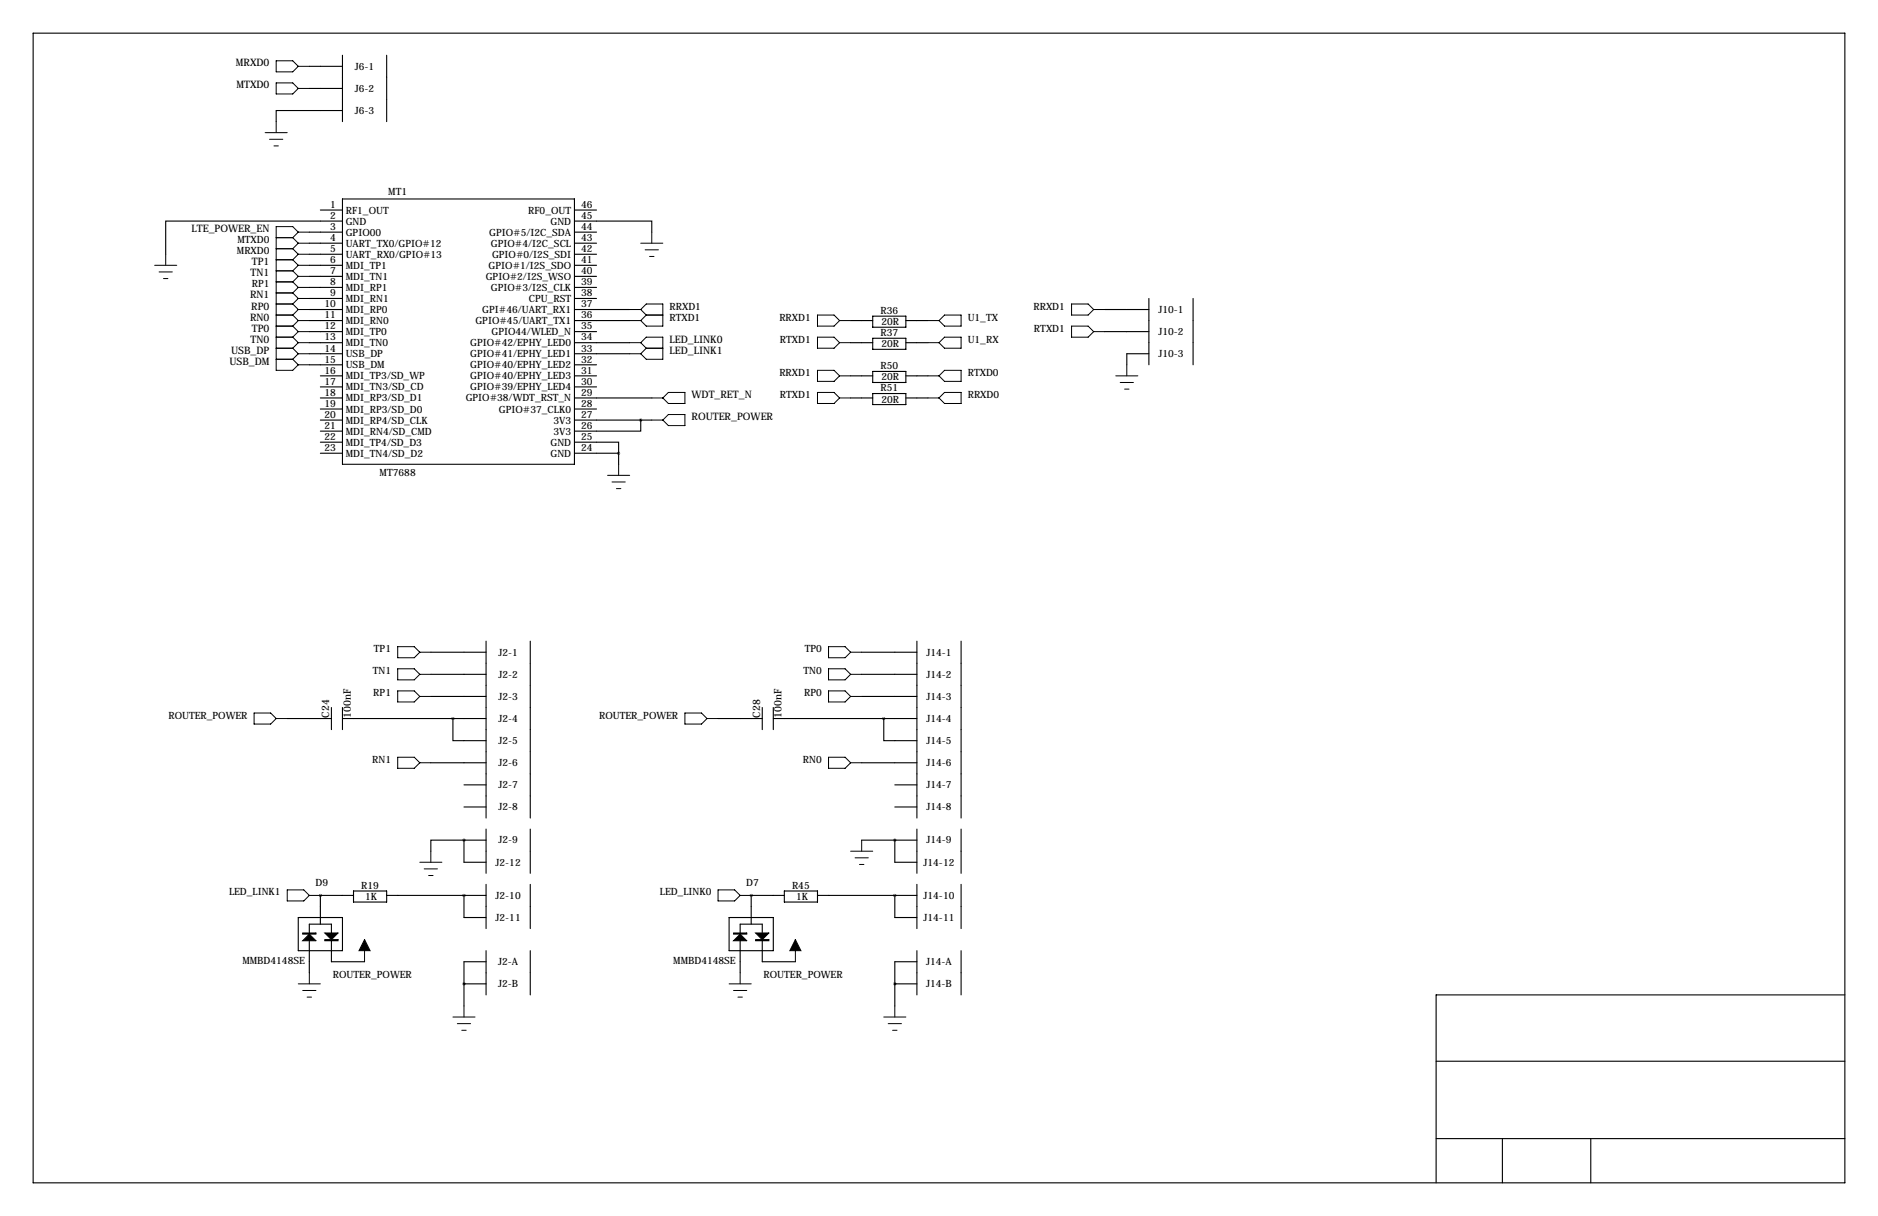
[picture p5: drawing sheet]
<svg xmlns="http://www.w3.org/2000/svg" width="432mm" height="279mm" viewBox="0 0 432 279" stroke-linecap="round" stroke-linejoin="round" font-family="sans-serif">
<g fill="none" stroke="#000" stroke-width=".25">
<path d="M7.6 7.6h416.6v264.2h-416.6zM71.1 15.2h7.6M78.7 12.7v15.2M88.9 12.7v15.2M71.1 20.3h7.6M78.7 25.4h-15.2v2.5M71.1 53.3h7.6M71.1 55.9h7.6M71.1 58.4h7.6M73.7 48.3h5M78.7 50.8h-40.6v7.6M78.7 45.7h53.4v61h-53.4z"/>
<path d="M132.1 50.8h17.8v2.5M132.1 48.3h5.1M132.1 53.3h5.1M132.1 55.9h5.1M132.1 58.4h5.1M71.1 61h7.6M71.1 63.5h7.6M71.1 66h7.6M71.1 68.6h7.6M71.1 71.1h7.6M71.1 73.7h7.6M71.1 76.2h7.6"/>
<path d="M71.1 78.7h7.6M132.1 61h5.1M132.1 63.5h5.1M132.1 66h5.1M132.1 68.6h5.1M132.1 71.1h12.7M132.1 73.7h12.7M132.1 76.2h5.1M132.1 78.7h12.7M195.6 73.7h5.1M195.6 78.7h5.1M200.7 72.6h7.6v2.6h-7.6z"/>
<path d="M200.7 77.7h7.6v2.6h-7.6zM208.3 73.7h5.1M208.3 78.7h5.1M254 71.1h10.2M254 76.2h10.2M264.2 68.6v15.2M274.3 68.6v15.2M71.1 81.3h7.6M71.1 83.8h7.6M73.7 86.4h5M73.7 88.9h5M73.7 91.4h5"/>
<path d="M73.7 94h5M73.7 96.5h5M73.7 99.1h5M132.1 81.3h12.7M132.1 83.8h5.1M132.1 86.4h5.1M132.1 88.9h5.1M132.1 91.4h17.8M132.1 94h5.1M132.1 96.5h17.8M147.3 96.5v2.6h-15.2M195.6 86.4h5.1"/>
<path d="M195.6 91.4h5.1M200.7 85.3h7.6v2.6h-7.6zM200.7 90.4h7.6v2.6h-7.6zM208.3 86.4h5.1M208.3 91.4h5.1M264.2 81.3h-5.1v2.5M73.7 101.6h5M73.7 104.1h5M132.1 101.6h10.1v2.5M132.1 104.1h10.1M142.2 104.1v2.6M99.1 149.9h12.7"/>
<path d="M99.1 154.9h12.7M111.8 147.3v40.7M121.9 147.3v40.7M198.1 149.9h12.7M198.1 154.9h12.7M210.8 147.3v40.7M221 147.3v40.7M66 165.1h10.2M76.2 162.6v5M78.7 162.6v5M78.7 165.1h33.1M99.1 160h12.7"/>
<path d="M99.1 175.3h12.7M104.1 165.1v5.1h7.7M165.1 165.1h10.2M175.3 162.6v5M177.8 165.1h33M177.8 162.6v5M198.1 160h12.7M198.1 175.3h12.7M203.2 165.1v5.1h7.6M106.7 193h-7.6v2.6M106.7 193h.1M106.7 180.3h5.1"/>
<path d="M106.7 185.4h5.1M106.7 193h5.1M106.7 193v5.1h5.1M111.8 190.5v10.2M121.9 190.5v10.2M198.1 193h12.7M205.7 193h.1M205.7 180.3h5.1M205.7 185.4h5.1M205.7 193v5.1h5.1M210.8 190.5v10.2M221 190.5v10.2"/>
<path d="M68.6 210.8h10.1v7.6h-10.1zM73.7 205.7h.1M73.7 205.7h7.6M73.7 205.7v6.6M81.3 204.7h7.6v2.6h-7.6zM88.9 205.7h22.9M106.7 205.7h.1M106.7 205.7v5.1h5.1M111.8 203.2v10.2M111.8 218.4v10.2M121.9 203.2v10.2M121.9 218.4v10.2"/>
<path d="M167.6 210.8h10.2v7.6h-10.2zM172.7 205.7h.1M172.7 205.7h7.6M172.7 205.7v6.6M180.3 204.7h7.7v2.6h-7.7zM188 205.7h22.8M205.7 205.7h.1M205.7 205.7v5.1h5.1M210.8 203.2v10.2M210.8 218.4v10.2M221 203.2v10.2M221 218.4v10.2"/>
<path d="M83.8 221h-7.6v-8.7h-5.1v11.2M106.7 226.1h.1M106.7 226.1h5.1M111.8 221h-5.1v10.1M182.9 221h-7.6v-8.7h-5.1v11.2M205.7 226.1h.1M205.7 226.1h5.1M210.8 221h-5.1v10.1M424.2 228.6h-94v43.2M330.2 243.8h94M330.2 261.6h94M345.4 261.6v10.2"/>
<path d="M365.8 261.6v10.2"/>
</g>
<path d="M69.6 214.4h3v.2h-3zM71.1 214.6l1.5 1.6h-3zM74.7 214.4h3l-1.5 1.5zM74.7 215.9h3v.3h-3zM83.8 215.9l1.3 2.5h-2.6zM168.7 214.4h3v.2h-3zM170.2 214.6l1.5 1.6h-3zM173.7 214.4h3.1l-1.5 1.5zM173.7 215.9h3.1v.3h-3.1zM182.9 215.9l1.2 2.5h-2.5z" fill="#000" stroke="#000" stroke-width=".23"/>
<g fill="none" stroke="#000" stroke-width=".23">
<path d="M63.5 14h3.8l1.3 1.2-1.3 1.3h-3.8zM63.5 19.1h3.8l1.3 1.2-1.3 1.3h-3.8zM68.6 15.2h2.5M61 30.5h5M62 32h3M63 33.5h1M63.5 27.9v2.6M68.6 20.3h2.5M38.1 58.4v2.6M63.5 59.7h3.8M63.5 54.6h3.8M63.5 57.2h3.8"/>
<path d="M67.3 59.7l1.3 1.3M67.3 54.6l1.3 1.3M67.3 57.2l1.3 1.2M68.6 53.3l-1.3-1.2h-3.8v33h3.8l1.3-1.3M68.6 55.9h2.5M68.6 53.3h2.5M68.6 53.3l-1.3 1.3M68.6 55.9l-1.3 1.3M68.6 58.4h2.5M68.6 58.4l-1.3 1.3M147.3 55.9h5.1M148.3 57.4h3.1"/>
<path d="M149.4 58.9h1M149.9 53.3v2.6M35.6 61h5M36.6 62.5h3M37.6 64h1M63.5 74.9h3.8M63.5 72.4h3.8M63.5 77.5h3.8M63.5 69.8h3.8M63.5 62.2h3.8M63.5 67.3h3.8M63.5 64.8h3.8"/>
<path d="M67.3 64.8l1.3 1.2M67.3 67.3l1.3 1.3M67.3 69.8l1.3 1.3M67.3 72.4l1.3 1.3M67.3 74.9l1.3 1.3M67.3 77.5l1.3 1.2M67.3 62.2l1.3 1.3M68.6 73.7h2.5M68.6 78.7h2.5M68.6 71.1h2.5M68.6 61h2.5M68.6 61l-1.3 1.2"/>
<path d="M68.6 66h2.5M68.6 66l-1.3 1.3M68.6 68.6h2.5M68.6 68.6l-1.3 1.2M68.6 71.1l-1.3 1.3M68.6 73.7l-1.3 1.2M68.6 76.2h2.5M68.6 76.2l-1.3 1.3M68.6 78.7l-1.3 1.3M68.6 63.5h2.5M68.6 63.5l-1.3 1.3M144.8 73.7h2.5"/>
<path d="M144.8 78.7h2.5M144.8 71.1h2.5M147.3 71.1l1.3-1.3h3.8v5.1h-3.8l-1.3-1.2M147.3 78.7l1.3-1.2h3.8v5h-3.8l-1.3-1.2M147.3 71.1l1.3 1.3M147.3 78.7l1.3 1.3M148.6 72.4h3.8M148.6 72.4l-1.3 1.3M188 72.4h3.8l1.2 1.3-1.2 1.2h-3.8zM188 77.5h3.8l1.2 1.2-1.2 1.3h-3.8zM193 73.7h2.6M193 78.7h2.6"/>
<path d="M213.4 73.7h2.5M213.4 78.7h2.5M217.2 72.4h3.8v2.5h-3.8l-1.3-1.2zM217.2 77.5h3.8v2.5h-3.8l-1.3-1.3zM246.4 74.9h3.8l1.3 1.3-1.3 1.3h-3.8zM246.4 69.8h3.8l1.3 1.3-1.3 1.3h-3.8zM251.5 71.1h2.5M251.5 76.2h2.5M63.5 80h3.8M63.5 82.5h3.8M67.3 80l1.3 1.3M67.3 82.5l1.3 1.3"/>
<path d="M68.6 81.3h2.5M68.6 81.3l-1.3 1.2M68.6 83.8h2.5M144.8 81.3h2.5M148.6 80h3.8M148.6 80l-1.3 1.3M149.9 91.4h2.5M149.9 96.5h2.5M152.4 96.5l1.3-1.3h3.8v2.6h-3.8zM153.7 90.2h3.8v2.5h-3.8l-1.3-1.3zM188 85.1h3.8l1.2 1.3-1.2 1.2h-3.8zM188 90.2h3.8l1.2 1.2-1.2 1.3h-3.8z"/>
<path d="M193 91.4h2.6M193 86.4h2.6M213.4 91.4h2.5M213.4 86.4h2.5M215.9 86.4l1.3-1.3h3.8v2.5h-3.8zM217.2 90.2h3.8v2.5h-3.8l-1.3-1.3zM256.5 86.4h5.1M257.6 87.9h3M258.6 89.4h1M259.1 83.8v2.6M139.7 109.2h5.1M140.7 110.7h3.1"/>
<path d="M141.7 112.3h1M142.2 106.7v2.5M91.4 148.6h3.8l1.3 1.3-1.3 1.2h-3.8zM91.4 153.7h3.8l1.3 1.2-1.3 1.3h-3.8zM91.4 158.8h3.8l1.3 1.2-1.3 1.3h-3.8zM96.5 149.9h2.6M96.5 154.9h2.6M190.5 148.6h3.8l1.3 1.3-1.3 1.2h-3.8zM190.5 153.7h3.8l1.3 1.2-1.3 1.3h-3.8zM190.5 158.8h3.8l1.3 1.2-1.3 1.3h-3.8zM195.6 149.9h2.5M195.6 154.9h2.5"/>
<path d="M58.4 163.8h3.8l1.3 1.3-1.3 1.3h-3.8zM63.5 165.1h2.5M91.4 174h3.8l1.3 1.3-1.3 1.2h-3.8zM96.5 160h2.6M96.5 175.3h2.6M157.5 163.8h3.8l1.3 1.3-1.3 1.3h-3.8zM162.6 165.1h2.5M190.5 174h3.8l1.3 1.3-1.3 1.2h-3.8zM195.6 160h2.5M195.6 175.3h2.5M96.5 198.1h5.1M97.5 199.6h3.1"/>
<path d="M99.1 195.6v2.5M195.6 195.6h5.1M196.6 197.1h3M197.6 198.6h1M198.1 193v2.6M66 204.5h3.8l1.3 1.2-1.3 1.3h-3.8zM71.1 205.7h2.6M83.8 215.9v5.1M98.6 201.2h1M165.1 204.5h3.8l1.3 1.2-1.3 1.3h-3.8zM170.2 205.7h2.5M182.9 215.9v5.1"/>
<path d="M68.6 226.1h5.1M69.6 227.6h3M70.6 229.1h1M71.1 223.5v2.6M104.1 233.7h5.1M105.2 235.2h3M106.2 236.7h1M106.7 231.1v2.6M167.6 226.1h5.1M168.7 227.6h3M169.7 229.1h1M170.2 223.5v2.6"/>
<path d="M203.2 233.7h5.1M204.2 235.2h3.1M205.2 236.7h1M205.7 231.1v2.6"/>
</g>
<path d="M73.6 205.7a.05 .05 0 0 0 .1 0 .05 .05 0 0 0-.1 0zM104.1 165.1a.05 .05 0 0 0 .1 0 .05 .05 0 0 0-.1 0zM205.7 226.1a.05 .05 0 0 0 .1 0 .05 .05 0 0 0-.1 0zM142.2 104.1a.05 .05 0 0 0 .1 0 .05 .05 0 0 0-.1 0zM205.7 193a.05 .05 0 0 0 .1 0 .05 .05 0 0 0-.1 0zM205.7 205.7a.05 .05 0 0 0 .1 0 .05 .05 0 0 0-.1 0z" fill="#000" stroke="#000" stroke-width=".63"/>
<g font-size="2.4">
<text x="54.2" y="15.2">MRXD0</text>
<text x="54.4" y="20.3">MTXD0</text>
<text x="44" y="53.3">LTE_POWER_EN</text>
<text x="57.6" y="63.5">TN1</text>
<text x="57.9" y="61">TP1</text>
<text x="57.5" y="68.6">RN1</text>
<text x="57.8" y="71.1">RP0</text>
<text x="57.5" y="73.7">RN0</text>
<text x="57.9" y="76.2">TP0</text>
<text x="52.7" y="83.8">USB_DM</text>
<text x="53.1" y="81.3">USB_DP</text>
<text x="57.6" y="78.7">TN0</text>
<text x="153.9" y="78.7">LED_LINK0</text>
<text x="153.9" y="81.3">LED_LINK1</text>
<text x="159" y="91.4">WDT_RET_N</text>
<text x="159" y="96.5">ROUTER_POWER</text>
<text x="75.7" y="164.9" transform="rotate(-90 75.7 164.9)">C24</text>
<text x="80.7" y="164.9" transform="rotate(-90 80.7 164.9)">100nF</text>
<text x="174.8" y="164.9" transform="rotate(-90 174.8 164.9)">C28</text>
<text x="179.7" y="164.9" transform="rotate(-90 179.7 164.9)">100nF</text>
</g>
<g font-size="2.3">
<text x="81.6" y="16">J6-1</text>
<text x="81.6" y="21.1">J6-2</text>
<text x="81.6" y="26.2">J6-3</text>
<text x="75.9" y="47.8">1</text>
<text x="89.3" y="44.7">MT1</text>
<text x="133.6" y="47.8">46</text>
<text x="75.9" y="50.3">2</text>
<text x="75.9" y="52.8">3</text>
<text x="79.5" y="49.1">RF1_OUT</text>
<text x="79.5" y="51.6">GND</text>
<text x="121.4" y="49.1">RF0_OUT</text>
<text x="126.6" y="51.6">GND</text>
<text x="133.6" y="52.8">44</text>
<text x="133.6" y="50.3">45</text>
<text x="54.5" y="58.4">MRXD0</text>
<text x="54.6" y="55.9">MTXD0</text>
<text x="75.9" y="55.4">4</text>
<text x="75.9" y="57.9">5</text>
<text x="79.5" y="54.1">GPIO00</text>
<text x="79.5" y="56.7">UART_TX0/GPIO#12</text>
<text x="79.5" y="59.2">UART_RX0/GPIO#13</text>
<text x="112.5" y="54.1">GPIO#5/I2C_SDA</text>
<text x="112.9" y="56.7">GPIO#4/I2C_SCL</text>
<text x="113.1" y="59.2">GPIO#0/I2S_SDI</text>
<text x="133.6" y="57.9">42</text>
<text x="133.6" y="55.4">43</text>
<text x="75.9" y="60.5">6</text>
<text x="75.9" y="63">7</text>
<text x="75.9" y="65.5">8</text>
<text x="79.5" y="61.8">MDI_TP1</text>
<text x="79.5" y="64.3">MDI_TN1</text>
<text x="111.7" y="64.3">GPIO#2/I2S_WSO</text>
<text x="112.3" y="61.8">GPIO#1/I2S_SDO</text>
<text x="133.6" y="65.5">39</text>
<text x="133.6" y="63">40</text>
<text x="133.6" y="60.5">41</text>
<text x="57.9" y="66">RP1</text>
<text x="74.6" y="70.6">10</text>
<text x="75.9" y="68.1">9</text>
<text x="79.5" y="66.8">MDI_RP1</text>
<text x="79.5" y="69.4">MDI_RN1</text>
<text x="79.5" y="71.9">MDI_RP0</text>
<text x="110.9" y="71.9">GPI#46/UART_RX1</text>
<text x="112.9" y="66.8">GPIO#3/I2S_CLK</text>
<text x="121.6" y="69.4">CPU_RST</text>
<text x="133.6" y="70.6">37</text>
<text x="133.6" y="68.1">38</text>
<text x="153.9" y="71.1">RRXD1</text>
<text x="237.6" y="71.1">RRXD1</text>
<text x="266.3" y="71.9">J10-1</text>
<text x="74.6" y="73.2">11</text>
<text x="74.6" y="75.7">12</text>
<text x="79.5" y="74.5">MDI_RN0</text>
<text x="79.5" y="77">MDI_TP0</text>
<text x="109.3" y="74.5">GPIO#45/UART_TX1</text>
<text x="113" y="77">GPIO44/WLED_N</text>
<text x="133.6" y="75.7">35</text>
<text x="133.6" y="73.2">36</text>
<text x="153.9" y="73.7">RTXD1</text>
<text x="179.2" y="73.7">RRXD1</text>
<text x="202.4" y="72.1">R36</text>
<text x="202.4" y="77.2">R37</text>
<text x="202.7" y="74.7">20R</text>
<text x="222.5" y="73.7">U1_TX</text>
<text x="237.7" y="76.2">RTXD1</text>
<text x="266.3" y="77">J10-2</text>
<text x="74.6" y="78.2">13</text>
<text x="74.6" y="80.8">14</text>
<text x="74.6" y="83.3">15</text>
<text x="79.5" y="79.5">MDI_TN0</text>
<text x="79.5" y="82.1">USB_DP</text>
<text x="108.1" y="82.1">GPIO#41/EPHY_LED1</text>
<text x="108.1" y="79.5">GPIO#42/EPHY_LED0</text>
<text x="133.6" y="83.3">32</text>
<text x="133.6" y="80.8">33</text>
<text x="133.6" y="78.2">34</text>
<text x="179.3" y="78.7">RTXD1</text>
<text x="202.7" y="79.8">20R</text>
<text x="222.5" y="78.7">U1_RX</text>
<text x="266.3" y="82">J10-3</text>
<text x="74.6" y="85.9">16</text>
<text x="74.6" y="88.4">17</text>
<text x="79.5" y="84.6">USB_DM</text>
<text x="79.5" y="87.2">MDI_TP3/SD_WP</text>
<text x="79.5" y="89.7">MDI_TN3/SD_CD</text>
<text x="108.1" y="89.7">GPIO#39/EPHY_LED4</text>
<text x="108.1" y="87.2">GPIO#40/EPHY_LED3</text>
<text x="108.1" y="84.6">GPIO#40/EPHY_LED2</text>
<text x="133.6" y="88.4">30</text>
<text x="133.6" y="85.9">31</text>
<text x="179.2" y="86.4">RRXD1</text>
<text x="202.4" y="84.8">R50</text>
<text x="202.4" y="89.9">R51</text>
<text x="202.7" y="87.4">20R</text>
<text x="222.5" y="86.4">RTXD0</text>
<text x="74.6" y="90.9">18</text>
<text x="74.6" y="93.5">19</text>
<text x="79.5" y="92.2">MDI_RP3/SD_D1</text>
<text x="79.5" y="94.8">MDI_RP3/SD_D0</text>
<text x="107.1" y="92.2">GPIO#38/WDT_RST_N</text>
<text x="114.7" y="94.8">GPIO#37_CLK0</text>
<text x="133.6" y="93.5">28</text>
<text x="133.6" y="90.9">29</text>
<text x="179.3" y="91.4">RTXD1</text>
<text x="202.7" y="92.5">20R</text>
<text x="222.5" y="91.4">RRXD0</text>
<text x="74.6" y="96">20</text>
<text x="74.6" y="98.6">21</text>
<text x="74.6" y="101.1">22</text>
<text x="79.5" y="97.3">MDI_RP4/SD_CLK</text>
<text x="79.5" y="99.9">MDI_RN4/SD_CMD</text>
<text x="127.2" y="99.9">3V3</text>
<text x="127.2" y="97.3">3V3</text>
<text x="133.6" y="101.1">25</text>
<text x="133.6" y="98.6">26</text>
<text x="133.6" y="96">27</text>
<text x="74.6" y="103.6">23</text>
<text x="79.5" y="102.4">MDI_TP4/SD_D3</text>
<text x="79.5" y="104.9">MDI_TN4/SD_D2</text>
<text x="126.6" y="104.9">GND</text>
<text x="126.6" y="102.4">GND</text>
<text x="133.6" y="103.6">24</text>
<text x="87.3" y="109.3">MT7688</text>
<text x="86" y="149.9">TP1</text>
<text x="185" y="149.9">TP0</text>
<text x="85.7" y="154.9">TN1</text>
<text x="114.6" y="150.6">J2-1</text>
<text x="114.6" y="155.7">J2-2</text>
<text x="184.8" y="154.9">TN0</text>
<text x="213" y="150.6">J14-1</text>
<text x="213" y="155.7">J14-2</text>
<text x="85.8" y="160">RP1</text>
<text x="114.6" y="160.8">J2-3</text>
<text x="184.9" y="160">RP0</text>
<text x="213" y="160.8">J14-3</text>
<text x="38.7" y="165.1">ROUTER_POWER</text>
<text x="114.6" y="165.9">J2-4</text>
<text x="137.8" y="165.1">ROUTER_POWER</text>
<text x="213" y="165.9">J14-4</text>
<text x="114.6" y="170.9">J2-5</text>
<text x="213" y="170.9">J14-5</text>
<text x="85.6" y="175.3">RN1</text>
<text x="114.6" y="176">J2-6</text>
<text x="184.6" y="175.3">RN0</text>
<text x="213" y="176">J14-6</text>
<text x="114.6" y="181.1">J2-7</text>
<text x="213" y="181.1">J14-7</text>
<text x="114.6" y="186.2">J2-8</text>
<text x="213" y="186.2">J14-8</text>
<text x="114.6" y="193.8">J2-9</text>
<text x="213" y="193.8">J14-9</text>
<text x="72.5" y="203.5">D9</text>
<text x="113.9" y="198.9">J2-12</text>
<text x="171.6" y="203.5">D7</text>
<text x="212.3" y="198.9">J14-12</text>
<text x="52.7" y="205.7">LED_LINK1</text>
<text x="83" y="204.2">R19</text>
<text x="84" y="206.8">1K</text>
<text x="113.9" y="206.5">J2-10</text>
<text x="151.7" y="205.7">LED_LINK0</text>
<text x="182.1" y="204.2">R45</text>
<text x="183" y="206.8">1K</text>
<text x="212.3" y="206.5">J14-10</text>
<text x="113.9" y="211.6">J2-11</text>
<text x="212.3" y="211.6">J14-11</text>
<text x="55.7" y="221.5">MMBD4148SE</text>
<text x="114.5" y="221.7">J2-A</text>
<text x="154.8" y="221.5">MMBD4148SE</text>
<text x="212.9" y="221.7">J14-A</text>
<text x="76.5" y="224.8">ROUTER_POWER</text>
<text x="114.5" y="226.8">J2-B</text>
<text x="175.6" y="224.8">ROUTER_POWER</text>
<text x="212.9" y="226.8">J14-B</text>
</g>
</svg>
